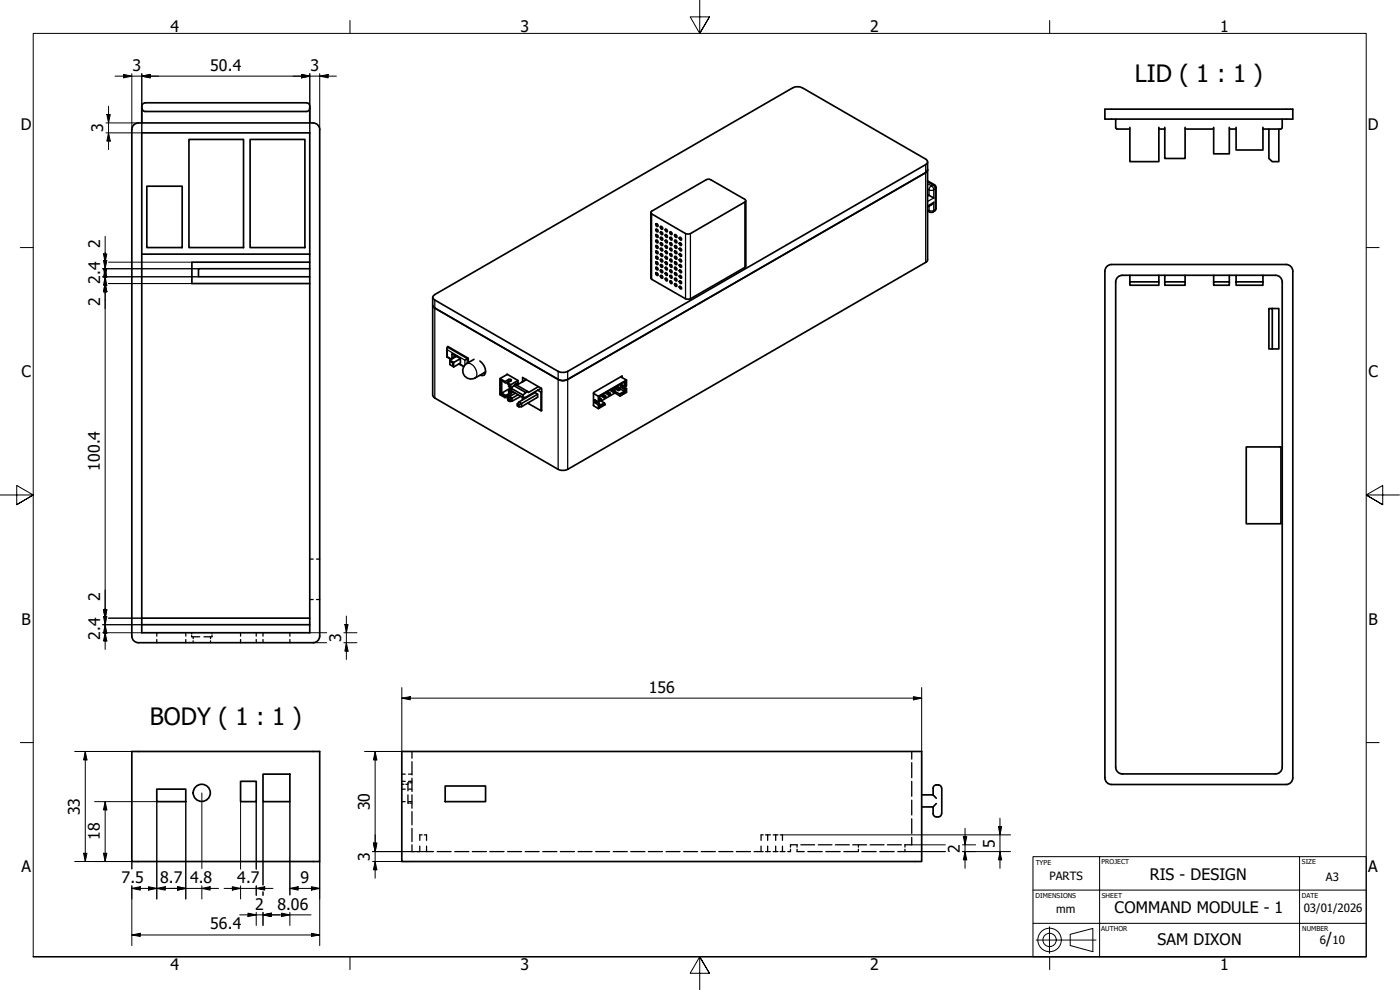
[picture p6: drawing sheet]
<svg xmlns="http://www.w3.org/2000/svg" width="420mm" height="297mm" viewBox="0 0 420 297" stroke-linecap="round" stroke-linejoin="round" font-family="sans-serif">
<!-- layer: Visible (ISO) -->
<g fill="none" stroke="#000" stroke-width=".51">
<path d="M42.5 39.9h50.5v150h-50.5zM42.5 31.9v5M42.6 32.5a.99 .99 0 0 0 1 1h48.4a.98 .98 0 0 0 1-1M42.6 31.8a.99 .99 0 0 1 1-1h48.4a.98 .98 0 0 1 1 1M93 31.9v5M93.9 36.9a2 2 0 0 1 2 1.9v152a2 2 0 0 1-2 2M94 36.9h-52.4a2 2 0 0 0-2 2v152a2 2 0 0 0 2 1.9h52.4M331.6 32.8h56.4v2.9h-56.4zM334.8 38.2l.5 .5h3.8M334.8 35.7v2.5M339.1 38.2v10.3h8.7v-10.3M347.8 38.7h1.8"/>
<path d="M349.6 38.2v9.3h6.1v-9.3M355.7 38.7h8.5M364.2 38.2v8h4.7v-8M368.9 38.7h2.1M371 38.2v6.8h8v-6.8M379 38.7h5.3M380.8 38.7v8.8l1 1h2v-9.8M384.8 38.2l-.5 .5M384.8 35.7v2.5M44.1 55.9h10.6v18.4h-10.6zM56.7 41.8h16.4v32.5h-16.4zM75.1 41.8h16.4v32.5h-16.4z"/>
<path d="M278.4 51l-.6 .8-107.4 62a2.87 2.87 0 0 1-2.9 0l-37-21.4-.6-.7M278.4 48.6l-.1 29.8-107.9 62.4a3.4 3.4 0 0 1-2.9 0l-37.5-21.8-.1-.4v-29.4M278.4 58.3l1.8 1.1M278.4 54.3l2 1.1M280.4 55.4l.5 .9M280.9 56.3v6.2l-.5 .9M42.5 76.2h50.5M93 78.7h-35.4v6.4h35.4M195.3 63.6l17-9.8 1.1 .2 10.4 6.1-.3 .5-16.7 9.6-1.1-.1-10.1-5.9zM196.9 68.7l.6 .4v.4l-.6-.2zM196.9 76.9h.3l.3 .8-.6-.2zM196.9 67.1l.3 .1 .3 .7-.3 .1-.3-.3z"/>
<path d="M196.9 75.2l.6 .5v.4l-.6-.2zM196.9 72l.3 .1 .3 .7-.6-.2zM196.9 73.6l.3 .1 .3 .7-.3 .1-.3-.2zM196.9 70.3l.6 .5v.4l-.6-.2zM196.9 78.5l.3 .1 .3 .7-.3 .1-.3-.2zM198.3 77.7l.3 .1 .3 .7-.6-.2zM198.3 69.5l.6 .5v.3l-.6-.1zM198.3 79.4h.3l.3 .7-.3 .1-.3-.2zM198.3 71.2h.3l.3 .8-.6-.2zM198.3 72.8l.3 .1 .3 .7-.3 .1-.3-.2zM198.3 74.4l.6 .5v.3l-.6-.2zM198.3 76.1l.6 .4v.4l-.6-.2z"/>
<path d="M198.3 67.9l.6 .5v.3l-.3 .1-.3-.2zM199.8 75.2l.5 .5v.4l-.5-.2zM199.8 73.6l.5 .5v.3l-.3 .1-.4-.7zM199.8 70.3l.5 .5v.4l-.5-.2zM199.8 78.5l.5 .5v.3l-.3 .1-.4-.7zM199.8 68.7l.5 .4v.4l-.5-.2zM199.8 76.9l.5 .4v.4l-.5-.2zM199.8 72l.5 .4v.4l-.5-.2zM201.2 72.8l.3 .1 .2 .4-.2 .4-.3-.2zM201.2 71.2h.3l.2 .8-.5-.2zM201.2 79.4h.3l.2 .4-.2 .4-.3-.2zM201.2 76.1l.3 .1 .2 .7-.5-.2z"/>
<path d="M201.2 77.7l.3 .1 .2 .7-.5-.2zM201.2 69.5l.3 .1 .2 .7-.5-.1zM201.2 74.4l.3 .1 .2 .7-.5-.2zM202.6 73.6l.3 .1 .2 .7-.2 .1-.3-.2zM202.6 76.9h.3l.2 .8-.5-.2zM202.6 75.2l.5 .5v.4l-.5-.2zM202.6 78.5l.3 .1 .2 .7-.2 .1-.3-.2zM202.6 70.3l.5 .5v.4l-.5-.2zM202.6 72l.3 .1 .2 .7-.5-.2zM203.8 73l.5-.1 .2 .7-.2 .1zM203.8 79.6l.5-.2 .2 .7-.2 .1zM204 77.7l.5 .5v.3l-.5-.2-.2-.3z"/>
<path d="M204 74.4l.5 .5v.3l-.5-.2-.2-.3zM204 76.1l.5 .4v.4l-.5-.2-.2-.4zM204 71.2l.5 .4v.4l-.5-.2-.2-.4zM223.8 60.2l-.1 19.9-16.9 9.7-1.1-.2-10.3-6-.1-19.8M278.4 63.3l1.1 .4 .9-.3M280.2 60.7l-.7 .8-1.1 .6M333.6 79.4a2 2 0 0 0-2 2M333.6 79.4h52.4a2 2 0 0 1 2 2M93 80.6h-33.4v2.4h33.4M130 88.8l107.9-62.5a3.4 3.4 0 0 1 2.9 0l37 21.4 .5 .4v.9l-107.9 62.4a3.4 3.4 0 0 1-2.9 0l-37-21.4-.6-.8zM196.9 80.1l.3 .1 .3 .7-.6-.1zM196.9 81.8l.6 .4v.4l-.6-.2z"/>
<path d="M198.3 82.6l.3 .1 .3 .7-.6-.2zM198.3 80.9l.6 .5v.4l-.6-.2zM199.8 83.4l.5 .5v.4l-.5-.2zM199.8 80.1l.5 .5v.3l-.5-.1zM199.8 81.8l.5 .4v.4l-.5-.2zM201.2 80.9l.3 .2 .2 .7-.5-.2zM201.2 84.3h.3l.2 .4-.2 .4-.3-.2zM201.2 82.6l.3 .1 .2 .7-.5-.2zM202.6 85.1h.3l.2 .7-.2 .2-.3-.3zM202.6 81.8l.5 .4v.4l-.5-.2zM202.6 83.4l.3 .1 .2 .8-.5-.2zM202.6 80.1l.3 .1 .2 .7-.5-.1z"/>
<path d="M203.8 84.4l.5-.1 .2 .7-.2 .1zM204 80.9l.5 .5v.4l-.5-.2-.2-.4zM204 82.6l.5 .4v.4l-.5-.2-.2-.3zM204 85.8l.5 .5v.4l-.5-.2-.2-.4zM331.6 81.4v151.9M334.8 84.6v145.6a2 2 0 0 0 2 2h46a2 2 0 0 0 2-2v-145.6M339.1 84.6h8.7v1h-8.7zM339.1 84.6v-2h8.7v2M339.1 82.6h-2.3a2 2 0 0 0-2 2M347.8 82.6h1.8M349.6 84.6h6.1v1h-6.1zM349.6 84.6v-2h6.1v2"/>
<path d="M355.7 82.6h8.5M364.2 84.6h4.7v1h-4.7zM364.2 84.6v-2h4.7v2M368.9 82.6h2.1M371 84.6h8v1h-8zM371 84.6v-2h8v2M379 82.6h3.8a2 2 0 0 1 2 2M380.8 92.6h1v12.1h-1zM381.8 92.6h2v12.1h-2M388 81.4v151.9M134.1 107.1l1.3 .8M134.1 104.5v2.6"/>
<path d="M134.2 104.2v.8M134.2 107l-.1 .1M134.4 104.3v-.4l6.1 3.6v1.3M135 108.1v1.3l1.1 .7M135 108.1l1.1 .7-.2 .1-.9-.5M135.8 107.6l-.2-.2v-1.3l2.6 1.5M135.9 108.9v1M136.1 108.8l2.1-1.2v1.4l-2.1 1.1zM136.3 106.5v.5M136.5 107.2l-.2-.2-.7 .4M137 106.9l-2 1.2M137.7 109.2l1.5 .8"/>
<path d="M140.1 109a2.51 2.51 0 0 0-.9 3.5 2.51 2.51 0 0 0 3.4 .9l3.1-1.8M140.5 107.5l-1 .6M142.2 107.8l-2.1 1.3M144 108.3a3.2 3.2 0 0 1 1.3 4.3h-1.2M145.4 111.8l.3 .1M145.4 111.7l.3 .1M150.1 113.6l1.5 .9v.3l-1.4-.8v4.2M150.2 118.2l1.4 .8M150.6 114.2v3.8l-.4 .2M151.6 114.5l1.1-.7h.7l.1 .2-1.2 .9v.3l.7 .4v1.9l.3 .2v-2.3l-1-.5M152.1 112.4l3.3 1.8v1.2M152.3 112.3l-2.2 1.3v4.8l1.5 .9"/>
<path d="M152.5 119.6l.4-.6 .8 .5-.7 .4-.5-.3v.6l.5 .2M152.5 119l.2 .2M152.5 119.5l-.2-.1 .2 .4M152.7 117.4l.1 .3zM152.7 115.7l.1 .4zM152.8 117.1l-.1 .3M152.8 115.5l-.1 .2M152.8 117.7h.2M152.8 116.1h.2M153 118l-1.2 .7-.2 .6 1.4-.7M153 118.7l-.7 .7M153 116.5l-2.4 1.5 1.2 .7"/>
<path d="M153 117l-.2 .1 .2 .2M153 117.4l-.2 .1M153 115.8l-.2 .1M153.2 117.6l-.2 .3M153.2 114.3h-.3l-1.1 .6-.2-.1M153.3 118l-.3-.1v1M153.3 118v.8M153.4 116.5l3.6 2v.8M153.4 116.8h-.1M153.4 116.6l-.2 .2M153.7 116.2l-.4 .2M153.7 117.4l-.4 .3"/>
<path d="M154.1 117.6l-.8 .4M154.2 115.7l3.6 2.1-.8 .7M154.7 118l-1.8 1M154.7 115.4l-1.3 1.1v.7l3.6 2.1 .8-.1 3.6-2.1M154.7 115.4l3.7 2.1-.6 .3M155.4 114.8l-.9 .5v.2M155.4 114.2l-2.1 1.2M155.4 115l-.6 .4M155.5 118.4l-1.8 1.1v.9h-.7v-.5M156.3 118.9l-2.6 1.5M156.8 119.2v.8M156.8 114.4v-1.1l5.8 3.3-.2 6.6"/>
<path d="M156.9 114.5l-.1 .1M157.9 113.8l-1.1 .7M158 113.9l-2.9 1.7M161.4 118.3l-4.9 2.8v.9l-.7 .1v-.6M161.4 117.1l1 .6M161.6 116l-3 1.8-.2-.3M162.4 117.7v5.5l-4-2.2M162.4 116.5l-1 .6M162.6 117.5l-.2 .2M179.6 118.9v1.7M179.9 119.4l.4 .2-.4 .1 .2 .2M180.1 119.9l.3-.1v.3h-.3z"/>
<path d="M180.1 118.7l1.2 .7v-.5l.3 .2M180.3 119.6l.1 .2M180.9 118.3l.8 .4-.4 .2-.8-.4M181.3 119.4h.3M181.6 117.9l1.1 .6v-.4l.3 .2M181.6 119.1l.2-.1-.2 .4zM181.7 118.7l.1 .3M182.3 117.5l.8 .4-.4 .2-.8-.4M182.7 118.5h.3M183 118.3l.2-.1-.2 .3zM183 117.1l1.1 .6v-.4l.3 .2M183.1 117.9l.1 .3"/>
<path d="M183.7 116.6l.8 .5-.4 .2-.8-.4M184.1 116.4l1.5 .8 .6-.4-.1-.2 1.3 .8-1.5 .8 .2 .3 1.7-.9M184.1 117.7h.3M184.4 117.5l.2-.2-.2 .4zM184.5 117.1l.1 .2M184.6 117.5l1.3 .7M184.7 118l1.4 .9 1-.7M184.7 117.8l-4.3 2.5M184.8 116.1l.7 .4v.4l-1.1-.6M185.1 115.8l.8 .5-.4 .2 .4 .1M185.5 116.9h.4M185.9 116.6h.2l-.2 .3z"/>
<path d="M185.9 116.3l.2 .3M186.1 118.5v.4M186.3 113.1l1.7 .9-8.4 4.9-1.5-.9M186.6 115.5l.3 .5 1.1 .6v1.1l-.9 .5M186.7 113.3v-.5l-8.6 5v3.9M186.7 115.6v.1M187.4 114.5v1.4h.4M187.4 116.8h.4v.8l-.4-.2zM187.4 115.9l-.9-.5-.4 .2 .4 .7 .9 .5M188 114v1.8l-.2 .1v-1.6l-7.9 4.6v1.6l-.3 .1-1.3-.6v.6l1.3 .9M188 116.6l-.2 .2M155.3 121.2l.4-.6 .8 .5-.7 .4-.5-.3v.6l.5 .3"/>
<path d="M155.7 120.6l4.9-2.8 .8 .5v.9l-4.9 2.8M162.6 123.1l-.2 .1M178.1 121.6v.1M178.1 121.7l1.5 .9M178.7 120.1l.3 .5 .9 .5v1l1.6-.9-.1-.3-1.5 .8M178.7 120.2l.9 .5-.2 .1M179.9 120.2l.2-.1 1.3 .8M179.9 121.3l-.3 .2M181.5 121.2v.3l-1.9 1.1v-1.1M374 134.1h10.4v23h-10.4zM42.5 185.5h50.5M42.5 187.4h50.5"/>
<path d="M39.6 225.5h56.3v33h-56.3zM47.1 236.8h8.7v3.7h-8.7zM72.2 234.4h4.7v6.1h-4.7zM78.9 232.3h8.1v8.2h-8.1zM120.6 225.5h156v33h-156zM133.6 235.8h12.1v4.7h-12.1zM276.6 238.5h3.4M281 235.5h.6M281 235.5a.98 .98 0 0 0-1 1v2l1 1M281.6 235.5a.98 .98 0 0 1 1 1M282.6 236.5v7.6M331.6 233.4a2 2 0 0 0 2 2"/>
<path d="M388 233.4a2 2 0 0 1-2 2h-52.4M280 244.1a.98 .98 0 0 0 1 1M280 242.1v2M281 241.1l-1 1h-3.4M281 245.1h.6M282.6 244.1a.98 .98 0 0 1-1 1"/>
<circle cx="60.5" cy="237.9" r="2.57"/>
</g>
<!-- layer: Hidden (ISO) -->
<g fill="none" stroke="#000" stroke-width=".38">
<path d="M93 167.8h1M93 179.9h1M95 167.8h.9M95 179.9h.9M47.1 189.9v1M47.1 191.9v.9M55.8 189.9v1M55.8 191.9v.9M57.5 190.7v.4h2.4M57.5 189.9v.3M58 191.1v.5M58 192.3v.5"/>
<path d="M63.2 191.1v.5M63.2 192.3v.5M63.6 190.7v.4h-2.4M63.6 189.9v.3M72.2 189.9v1M72.2 191.9v.9M76.9 189.9v1M76.9 191.9v.9M78.9 189.9v1M78.9 191.9v.9M87 189.9v1M87 191.9v.9"/>
<path d="M120.6 236.8h1M120.6 232.3h1M120.6 234.4h1M120.6 235.3h.6M121.8 235.3h.6M122.4 238.5v2.5h.4M122.6 236.8h1M122.6 232.3h1M122.6 234.4h1M122.8 234.9h-.4v2.4M123.2 234.9h.4M123.6 225.5v2"/>
<path d="M123.6 228.5v4M123.6 233.5v4M123.6 238.5v4M273.6 225.5v2.3M273.6 228.8v4.5M273.6 234.4v4.5M120.6 240.5h1M122.6 240.5h1M123.2 241h.4M123.6 253.5v2h.8M123.6 243.5v4M123.6 248.5v4"/>
<path d="M126 253.9v1.6h-.8M126.7 250.5h-.7v1.6M127.3 250.5h.7v1.6M128 253.9v1.6h2.1M131.2 255.5h4.2M136.5 255.5h4.2M141.7 255.5h4.3M147 255.5h4.3M152.3 255.5h4.2M157.6 255.5h4.2M162.9 255.5h4.2M168.1 255.5h4.3"/>
<path d="M173.5 255.5h4.2M178.8 255.5h4.1M184 255.5h4.3M189.3 255.5h4.2M194.6 255.5h4.2M199.9 255.5h4.2M205.2 255.5h4.2M210.4 255.5h4.3M215.7 255.5h4.3M221 255.5h4.2M226.3 255.5h2.7M228.4 253.9v1.6"/>
<path d="M229 250.5h-.6v1.6M229.7 255.5h1.5M229.7 250.5h1.5M230.4 250.5v1.6M230.4 253.9v1.6M232 255.5h1.5M232 250.5h1.5M232.8 250.5v1.6M232.8 253.9v1.6M234.1 250.5h.7v1.6M234.8 253.9v1.6h-.7M234.8 255.5h.8"/>
<path d="M237.2 254.8v.7h-.8M239.2 253.5v.7M239.2 254.8v.7h2.2M239.3 253.5h-2.1v.7M240.3 253.5h4.2M242.4 255.5h4.4M245.6 253.5h4.1M247.8 255.5h4.4M250.7 253.5h4.2M253.2 255.5h4.4M255.9 253.5h4.2M257.6 253.5v.7"/>
<path d="M257.6 254.8v.7M258.6 255.5h4.4M261.1 253.5h4.2M264 255.5h4.4M266.3 253.5h4.2M271.6 253.5v.7M271.6 254.8v.7h-2.2M273.6 251.3v2.2h-2.1M273.6 240.1v4.4M273.6 245.7v4.4"/>
</g>
<!-- layer: Visible Narrow (ISO) -->
<g fill="none" stroke="#000" stroke-width=".38">
<path d="M277.8 49.4v29.3M278.4 54.6l1.6 .9-.5 .2-1.1-.6M278.4 56.7l.4 .2M278.8 56.9v1.7l-.4 .3M279.1 56.1l.4-.4 .7 .8v.4l-.4 .2-1-.2zM280.4 55.4l-.4 .1 .7 1.2 .2-.4M195.6 64.2v19.6M205.7 70.1v19.5M207.2 70.1v19.5M223.5 60.6v19.6M278.4 60.4l1.8-1v-2.5l.5-.2v6.2l-.5 .3v-2.5l-1.8 1.1M278.4 62.9l.4 .3"/>
<path d="M278.8 63.2l.2 .4M278.8 63.2h1.4l-.2 .4M278.8 61.8v1.4M280.9 62.5l-.5 .9M130.5 90v29.4M134.4 104.3l5.8 3.3v1.4M135.5 107.7l-1.3-.7v-2l5.3 3.1v1.4M137.9 109.1l1.4 .8M140.1 109.1a2.54 2.54 0 0 1 2.9 2.3v1.6l-.4 .4M152.7 113.8v.6M152.7 118.2v.5M167.5 111.4v29.4"/>
<path d="M170.4 111.4v29.4M186.9 116l-.4 .3M179 120.6l-.4 .2"/>
</g>
<!-- layer: Centerline (ISO) -->
<g fill="none" stroke="#000" stroke-width=".3">
<path d="M105 6.1v3.9M210 0v10l-2.9-4.9h5.8l-2.9 4.9 2.9-4.9M315 6.1v3.9M6.1 74.3h3.9M410 74.3h3.9M0 148.5h10l-5-2.8v5.7l5-2.9-5 2.9M420 148.5h-10l5-2.8v5.7l-5-2.9 5 2.9M6.1 222.8h3.9M410 222.8h3.9M10 287.1v-277.1h400v277.1h-400h400M105 287.1v3.8M212.9 292l-2.9-4.9 2.9 4.9h-5.8l2.9-4.9v9.9"/>
<path d="M315 287.1v3.8"/>
</g>
<!-- layer: Title (ISO) -->
<g fill="none" stroke="#000" stroke-width=".3">
<path d="M330 257h-20v30.1h20M390 257h20v30.1h-80M310 277h100M310 267.1h20v20M315 278.1v4h13.9M410 267.1h-80v-10.1h60v30.1M311 282.1h4v4M321.2 280.3l6.8-1.7v6.9l-6.8-1.8z"/>
<circle cx="315" cy="282" r="3.5"/>
<circle cx="315" cy="282" r="2"/>
</g>
<!-- layer: Dimension (ISO) -->
<g fill="none" stroke="#000" stroke-width=".3">
<path d="M31.8 36.9h9.8M32.1 34.3h1l-.5 2.6zM32.6 39.9l.5 2.4h-1zM32.6 31.9v13M34.5 22.8h66.5M37.1 22.3l2.5 .5-2.5 .6zM39.6 22.1v16.7M42.5 22.8l2.6-.5v1.1zM42.5 22.1v17.8h-10.7M90.5 22.3l2.5 .5-2.5 .6zM93 22.1v17.8M95.9 22.8l2.6-.5v1.1z"/>
<path d="M95.9 22.1v16.7M31.1 78.2h1l-.5 2.4zM31.1 76.2h1l-.5 2.5zM31.6 70.9v5.3M31.6 75.7v119.2M32.6 78.7h25M30.8 83h28.8M30.8 80.6h28.8M31.1 80.6h1l-.5 2.4zM31.6 85.1l.5 2.5h-1zM31.6 83l.5 2.6h-1zM31.6 80.6l.5 2.6h-1z"/>
<path d="M32.6 85.1h25M31.6 177v5.9M30.8 189.9h11.7M30.8 187.4h11.7M31.1 185h1l-.5 2.4zM31.1 182.9h1l-.5 2.6zM31.6 189.9l.5 2.4h-1zM31.6 187.4l.5 2.6h-1zM32.6 185.5h9.9M93 189.9h5M94 192.8h4M103.2 192.8h3.9"/>
<path d="M103.2 189.9h3.9M103.5 187.4h1l-.6 2.5zM103.9 192.8l.6 2.6h-1zM103.9 184.8v13.1M120.6 209.5l2.5-.5v1zM120.6 209.5h156M120.6 206.3v19.2M274.1 209l2.5 .5-2.5 .5zM276.6 206.3v19.2M22.4 225.5h19.2M25.6 225.5l.5 2.5h-1zM25.6 225.5v33"/>
<path d="M60.6 237.9v22.7M109.4 225.5h13.2M112.6 225.5l.5 2.5h-1zM112.6 225.5v38M22.4 258.5h19.2M25.1 256h1l-.5 2.5zM28.4 240.5h18.7v29.2M31.1 256h1l-.5 2.5zM31.6 240.5l.5 2.5h-1zM31.6 240.5v18M39.6 258.5v2.2M55.8 240.5v29.2"/>
<path d="M72.2 240.5v20.3M76.9 240.5v20.3M78.9 240.5v25M87 240.5v28M95.9 258.5v25.2M111.8 258.5h10.8M111.8 255.5h16.2M112.1 253h1l-.5 2.5zM112.6 258.5l.5 2.5h-1zM234.8 250.5h68.5M271.6 255.5h12.1M273.6 253.5h10.1"/>
<path d="M288.9 255.5h14.4M288.9 253.5h3.9M289.1 251h1l-.5 2.5zM289.6 255.5l.5 2.5h-1zM289.6 248.5v12M299.7 248h.9l-.5 2.5zM300.1 255.5l.5 2.5h-.9zM300.1 245.5v15M39.6 266.6l2.5-.5v1zM39.6 265.8v17.9M39.6 266.6h26M44.6 266.1l2.5 .5-2.5 .5z"/>
<path d="M47.1 266.6l2.5-.5v1zM53.3 266.1l2.5 .5-2.5 .5zM60.6 266.6l2.5-.5v1zM60.6 265.8v3.9M67.2 266.6h14.7M69.7 266.1l2.5 .5-2.5 .5zM71.9 274.5h21.4M72.2 265.8v3.9M74.4 274l2.5 .5-2.5 .5zM76.9 266.6l2.5-.5v1zM76.9 265.8v2.9M76.9 273.7v4"/>
<path d="M78.9 274.5l2.5-.5v1zM78.9 267.6v1.1M78.9 273.7v4M84.5 274l2.5 .5-2.5 .5zM87 266.6l2.5-.5v1zM87 266.6h8.9M87 273.7v4M93.5 266.1l2.4 .5-2.4 .5zM39.6 280.5l2.5-.5v1zM39.6 280.5h56.3M93.5 280l2.4 .5-2.4 .5z"/>
</g>
<g fill="#000">
<path d="M32.1 34.3h1l-.5 2.6zM37.1 22.3l2.5 .5-2.5 .6zM42.5 22.8l2.6-.5v1.1zM90.5 22.3l2.5 .5-2.5 .6zM95.9 22.8l2.6-.5v1.1zM32.6 39.9l.5 2.4h-1zM31.1 78.2h1l-.5 2.4zM31.1 76.2h1l-.5 2.5zM31.1 80.6h1l-.5 2.4zM31.6 85.1l.5 2.5h-1zM31.6 83l.5 2.6h-1zM31.6 80.6l.5 2.6h-1z"/>
<path d="M31.1 185h1l-.5 2.4zM31.1 182.9h1l-.5 2.6zM31.6 189.9l.5 2.4h-1zM31.6 187.4l.5 2.6h-1zM103.5 187.4h1l-.6 2.5zM103.9 192.8l.6 2.6h-1zM120.6 209.5l2.5-.5v1zM274.1 209l2.5 .5-2.5 .5zM25.6 225.5l.5 2.5h-1zM112.6 225.5l.5 2.5h-1zM25.1 256h1l-.5 2.5zM31.1 256h1l-.5 2.5z"/>
<path d="M31.6 240.5l.5 2.5h-1zM112.1 253h1l-.5 2.5zM289.1 251h1l-.5 2.5zM289.6 255.5l.5 2.5h-1zM299.7 248h.9l-.5 2.5zM300.1 255.5l.5 2.5h-.9zM39.6 266.6l2.5-.5v1zM44.6 266.1l2.5 .5-2.5 .5zM47.1 266.6l2.5-.5v1zM53.3 266.1l2.5 .5-2.5 .5zM60.6 266.6l2.5-.5v1zM69.7 266.1l2.5 .5-2.5 .5z"/>
<path d="M74.4 274l2.5 .5-2.5 .5zM76.9 266.6l2.5-.5v1zM78.9 274.5l2.5-.5v1zM84.5 274l2.5 .5-2.5 .5zM87 266.6l2.5-.5v1zM93.5 266.1l2.4 .5-2.4 .5zM112.6 258.5l.5 2.5h-1zM39.6 280.5l2.5-.5v1zM93.5 280l2.4 .5-2.4 .5z"/>
</g>
<g font-size="7.2">
<text x="340.6" y="24.8">LID ( 1 : 1 )</text>
<text x="45" y="217.5">BODY ( 1 : 1 )</text>
</g>
<g font-size="4.8">
<text x="51.2" y="9.6">4</text>
<text x="156.2" y="9.6">3</text>
<text x="261.2" y="9.6">2</text>
<text x="366.2" y="9.6">1</text>
<text x="39.8" y="21.3">3</text>
<text x="63.1" y="21.3">50.4</text>
<text x="93.2" y="21.3">3</text>
<text x="6.2" y="38.9">D</text>
<text x="31" y="39.7" transform="rotate(-90 31 39.7)">3</text>
<text x="410.5" y="38.9">D</text>
<text x="30" y="74.3" transform="rotate(-90 30 74.3)">2</text>
<text x="30" y="85.2" transform="rotate(-90 30 85.2)">2.4</text>
<text x="30" y="91.9" transform="rotate(-90 30 91.9)">2</text>
<text x="6.4" y="113.1">C</text>
<text x="410.7" y="113.1">C</text>
<text x="30" y="141.2" transform="rotate(-90 30 141.2)">100.4</text>
<text x="30" y="180.5" transform="rotate(-90 30 180.5)">2</text>
<text x="6.4" y="187.4">B</text>
<text x="410.7" y="187.4">B</text>
<text x="30" y="192" transform="rotate(-90 30 192)">2.4</text>
<text x="102.4" y="192.6" transform="rotate(-90 102.4 192.6)">3</text>
<text x="194.7" y="207.9">156</text>
<text x="24" y="244.7" transform="rotate(-90 24 244.7)">33</text>
<text x="111" y="243.1" transform="rotate(-90 111 243.1)">30</text>
<text x="30" y="252.1" transform="rotate(-90 30 252.1)">18</text>
<text x="288.1" y="255.8" transform="rotate(-90 288.1 255.8)">2</text>
<text x="298.5" y="254.3" transform="rotate(-90 298.5 254.3)">5</text>
<text x="6.4" y="261.7">A</text>
<text x="111" y="258.3" transform="rotate(-90 111 258.3)">3</text>
<text x="410.7" y="261.7">A</text>
<text x="36.4" y="265">7.5</text>
<text x="48.1" y="265">8.7</text>
<text x="57" y="265">4.8</text>
<text x="71.2" y="265">4.7</text>
<text x="90.2" y="265">9</text>
<text x="345.1" y="264.1">RIS - DESIGN</text>
<text x="76.6" y="273">2</text>
<text x="83.2" y="272.9">8.06</text>
<text x="334.5" y="273.8">COMMAND MODULE - 1</text>
<text x="63.1" y="278.9">56.4</text>
<text x="347.4" y="283.6">SAM DIXON</text>
<text x="398" y="283.4">/</text>
<text x="51.2" y="290.9">4</text>
<text x="156.2" y="290.9">3</text>
<text x="261.2" y="290.9">2</text>
<text x="366.2" y="290.9">1</text>
</g>
<g font-size="3.4">
<text x="315" y="264.1">PARTS</text>
<text x="397.9" y="264.2">A3</text>
<text x="317" y="274">mm</text>
<text x="391.3" y="273.6">03/01/2026</text>
<text x="396.1" y="283.4">6</text>
<text x="399.9" y="283.4">10</text>
</g>
<g font-size="2">
<text x="310.8" y="259.6">TYPE</text>
<text x="330.6" y="259.3">PROJECT</text>
<text x="390.7" y="259.4">SIZE</text>
<text x="310.8" y="269.3">DIMENSIONS</text>
<text x="330.6" y="269.4">SHEET</text>
<text x="390.7" y="269.3">DATE</text>
<text x="330.5" y="279.3">AUTHOR</text>
<text x="390.8" y="279.3">NUMBER</text>
</g>
</svg>
